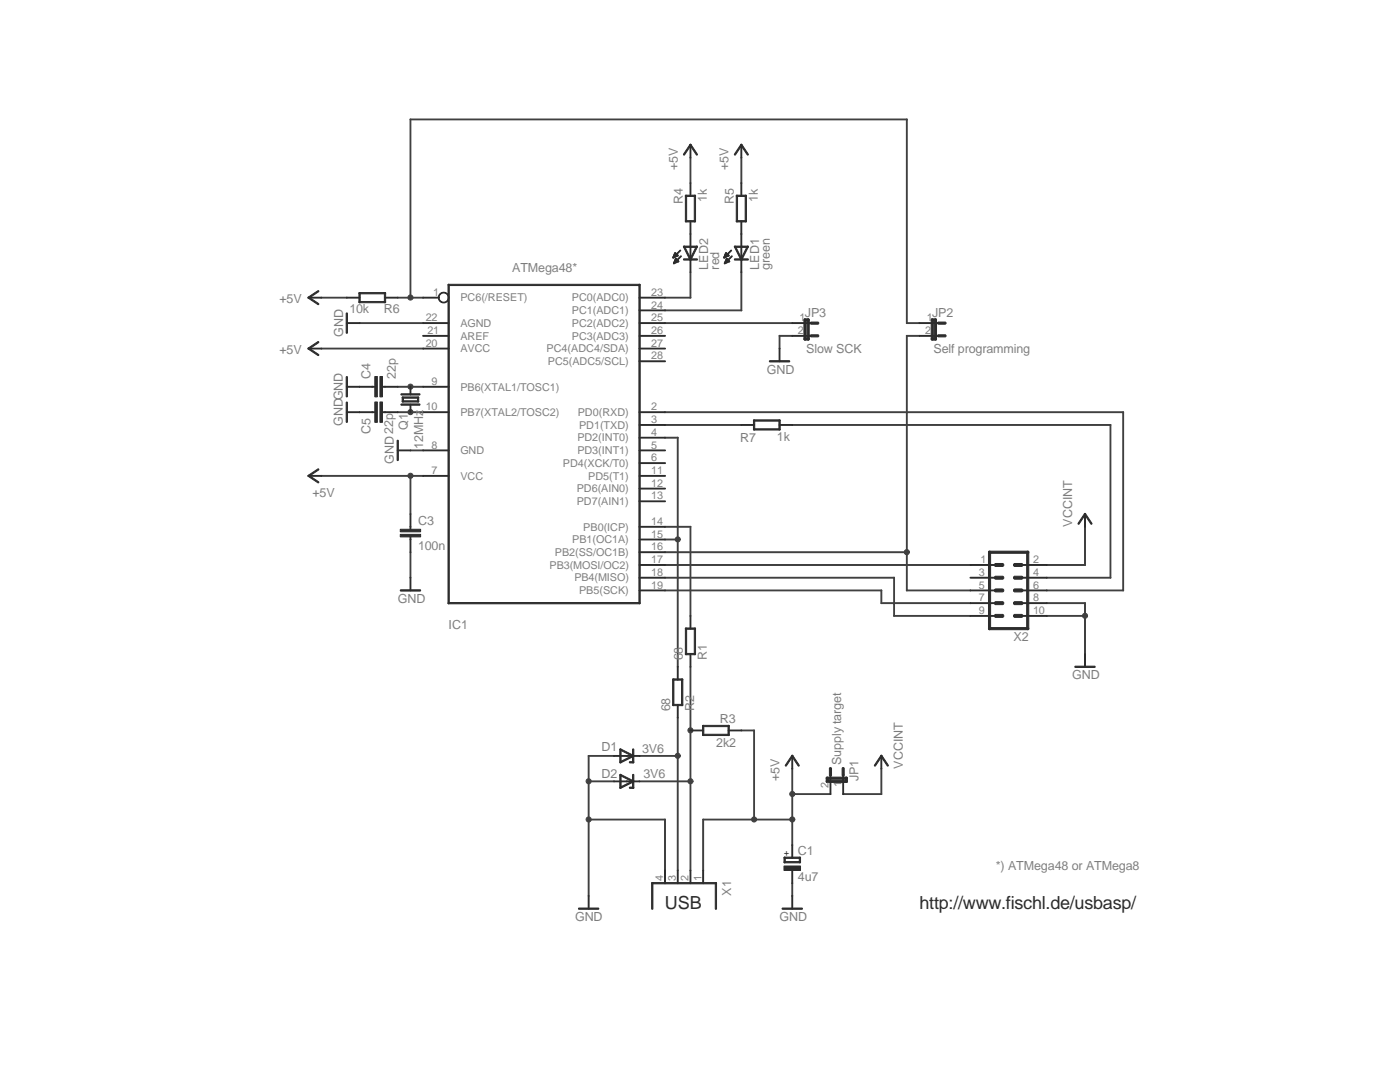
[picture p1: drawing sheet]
<svg xmlns="http://www.w3.org/2000/svg" width="279mm" height="216mm" viewBox="0 0 279 216" stroke-linecap="round" stroke-linejoin="round" font-family="sans-serif">
<g fill="#404040" stroke="#404040" stroke-width=".2">
<path d="M158 176.2h.2l-.1 2.7-.1-.1z" fill-rule="evenodd"/>
<path d="M71.7 64.4h12.8v.1l-12.8 .1z" fill-rule="evenodd"/>
<path d="M81.8 89.8h2.7v.1l-2.6 .1z" fill-rule="evenodd"/>
<path d="M155.5 67h.2l-.1 2.6h-.1z" fill-rule="evenodd"/>
<path d="M155.5 67l2.6-.1 .1 .1-2.7 .1z" fill-rule="evenodd"/>
<path d="M117.4 150.8l5.2-.1v.2h-5.2z" fill-rule="evenodd"/>
<path d="M132.6 163.5h.2l-.1 10.3-.1-.1z" fill-rule="evenodd"/>
<path d="M117.4 163.5l15.3-.1 .1 .2h-15.4z" fill-rule="evenodd"/>
<path d="M117.4 163.5h.2l-.1 15.4-.1-.1z" fill-rule="evenodd"/>
<path d="M117.4 150.8h.2l-.1 5.2-.1-.1z" fill-rule="evenodd"/>
<path d="M117.4 155.9h.2l-.1 7.7h-.1z" fill-rule="evenodd"/>
<path d="M117.4 155.9l5.2-.1v.1l-5.2 .1z" fill-rule="evenodd"/>
<path d="M81.9 110.1l.1 .1-.1 5.2-.1-.1z" fill-rule="evenodd"/>
<path d="M208.9 120.3h7.7v.1h-7.7z" fill-rule="evenodd"/>
<path d="M216.5 120.3h.1v2.7l-.2-.1z" fill-rule="evenodd"/>
<path d="M216.5 122.8l.1 .1v7.7l-.2-.1z" fill-rule="evenodd"/>
<path d="M208.9 122.8h7.7v.1l-7.7 .1z" fill-rule="evenodd"/>
<path d="M137.7 155.9h.2l-.1 17.9-.1-.1z" fill-rule="evenodd"/>
<path d="M137.7 145.7h.2l-.1 10.3-.1-.1z" fill-rule="evenodd"/>
<path d="M137.7 133h.2l-.1 12.8h-.1z" fill-rule="evenodd"/>
<path d="M127.6 155.9l10.2-.1 .1 .1-10.3 .1z" fill-rule="evenodd"/>
<path d="M135.2 150.8h.1v23l-.1-.1z" fill-rule="evenodd"/>
<path d="M135.2 143.2h.1v7.7h-.1z" fill-rule="evenodd"/>
<path d="M127.6 150.8l7.7-.1v.2h-7.7z" fill-rule="evenodd"/>
<path d="M81.9 77.1h2.6v.1l-2.6 .1z" fill-rule="evenodd"/>
<path d="M79.3 77.1h2.6l.1 .1-2.7 .1z" fill-rule="evenodd"/>
<path d="M81.8 82.2h2.7v.1h-2.6z" fill-rule="evenodd"/>
<path d="M79.3 82.2h2.6l.1 .1h-2.7z" fill-rule="evenodd"/>
<path d="M140.3 163.5h.1v10.3l-.1-.1z" fill-rule="evenodd"/>
<path d="M140.3 163.5l10.2-.1 .1 .2h-10.3z" fill-rule="evenodd"/>
<path d="M150.4 163.5l7.7-.1 .1 .2h-7.7z" fill-rule="evenodd"/>
<path d="M158 163.5h.2l-.1 5.2-.1-.1z" fill-rule="evenodd"/>
<path d="M158 153.3h.2l-.1 5.2h-.1z" fill-rule="evenodd"/>
<path d="M158 158.4h.2l-.1 5.2h-.1z" fill-rule="evenodd"/>
<path d="M147.9 145.7h2.6l.1 .1h-2.7z" fill-rule="evenodd"/>
<path d="M150.4 145.7h.2l-.1 17.9h-.1z" fill-rule="evenodd"/>
<path d="M158 158.4h7.8v.1h-7.7z" fill-rule="evenodd"/>
<path d="M64.1 94.9h17.8l.1 .1h-17.9z" fill-rule="evenodd"/>
<path d="M81.8 94.9h2.7v.1h-2.6z" fill-rule="evenodd"/>
<path d="M81.8 94.9h.2l-.1 7.8-.1-.1z" fill-rule="evenodd"/>
<path d="M64.1 69.5h20.4v.1h-20.4z" fill-rule="evenodd"/>
<path d="M64.1 59.4l5.1-.1 .1 .1-5.2 .1z" fill-rule="evenodd"/>
<path d="M137.8 31.4h.1l-.1 5.2h-.1z" fill-rule="evenodd"/>
<path d="M147.9 31.4h.1v5.2h-.1z" fill-rule="evenodd"/>
<path d="M216.4 105.1h.2v7.7h-.2z" fill-rule="evenodd"/>
<path d="M208.9 112.6h7.7v.2h-7.7z" fill-rule="evenodd"/>
<path d="M175.9 153.3h.1l-.1 5.2h-.1z" fill-rule="evenodd"/>
<path d="M168.2 158.4h7.7l.1 .1h-7.8z" fill-rule="evenodd"/>
<path d="M135.2 107.6h.1v25.5h-.1z" fill-rule="evenodd"/>
<path d="M135.2 87.2l.1 .1v20.4h-.1z" fill-rule="evenodd"/>
<path d="M132.7 87.2h2.6v.2h-2.6z" fill-rule="evenodd"/>
<path d="M132.6 107.6h2.7v.1h-2.6z" fill-rule="evenodd"/>
<path d="M81.8 59.4l2.7-.1v.1l-2.6 .1z" fill-rule="evenodd"/>
<path d="M79.3 59.4l2.6-.1 .1 .1-2.7 .1z" fill-rule="evenodd"/>
<path d="M81.9 23.7l.1 .1-.1 35.7-.1-.1z" fill-rule="evenodd"/>
<path d="M81.9 23.7h99.1l.1 .2h-99.2z" fill-rule="evenodd"/>
<path d="M180.9 23.8h.2l-.1 40.8-.1-.1z" fill-rule="evenodd"/>
<path d="M180.9 64.4h2.7v.1l-2.7 .1z" fill-rule="evenodd"/>
<path d="M180.9 67l2.7-.1v.1l-2.7 .1z" fill-rule="evenodd"/>
<path d="M180.9 67h.2l-.1 43.3-.1-.1z" fill-rule="evenodd"/>
<path d="M180.9 110.1l.2 .1-.1 7.7-.1-.1z" fill-rule="evenodd"/>
<path d="M180.9 117.8l12.8-.1 .1 .1-12.9 .1z" fill-rule="evenodd"/>
<path d="M132.7 110.1h48.3l.1 .1-48.4 .1z" fill-rule="evenodd"/>
<path d="M132.7 112.6h61l.1 .2h-61.1z" fill-rule="evenodd"/>
<path d="M175.9 120.3h17.8l.1 .1h-17.9z" fill-rule="evenodd"/>
<path d="M175.9 117.7l.1 .1-.1 2.6h-.1z" fill-rule="evenodd"/>
<path d="M132.6 117.8l43.3-.1 .1 .1-43.3 .1z" fill-rule="evenodd"/>
<path d="M178.4 122.9l15.3-.1 .1 .1-15.4 .1z" fill-rule="evenodd"/>
<path d="M178.4 115.2h.1v7.8l-.1-.1z" fill-rule="evenodd"/>
<path d="M132.6 115.2h45.9v.1l-45.8 .1z" fill-rule="evenodd"/>
<path d="M132.7 84.7h15.3v.1l-15.3 .1z" fill-rule="evenodd"/>
<path d="M158.1 84.7h63.5l.1 .1-63.6 .1z" fill-rule="evenodd"/>
<path d="M221.6 84.7l.1 .1-.1 30.6-.1-.1z" fill-rule="evenodd"/>
<path d="M208.8 115.2h12.8l.1 .1-12.8 .1z" fill-rule="evenodd"/>
<path d="M208.8 117.8l15.4-.1v.1l-15.3 .1z" fill-rule="evenodd"/>
<path d="M224.1 82.2h.1v35.7l-.1-.1z" fill-rule="evenodd"/>
<path d="M132.6 82.2h91.6v.1h-91.5z" fill-rule="evenodd"/>
<path d="M132.7 64.4h25.4l.1 .1-25.5 .1z" fill-rule="evenodd"/>
<path d="M132.6 59.4l5.2-.1 .1 .1-5.2 .1z" fill-rule="evenodd"/>
<path d="M137.8 54.2l.1 .1-.1 5.2-.1-.1z" fill-rule="evenodd"/>
<path d="M132.7 61.8h15.3v.2h-15.3z" fill-rule="evenodd"/>
<path d="M147.9 54.2l.1 .1v7.7h-.1z" fill-rule="evenodd"/>
<path d="M137.7 105.1h.2l-.1 17.9-.1-.1z" fill-rule="evenodd"/>
<path d="M132.6 105.1l5.2-.1 .1 .1-5.2 .1z" fill-rule="evenodd"/>
<circle cx="117.5" cy="155.9" r=".51"/>
<circle cx="117.5" cy="163.5" r=".51"/>
<circle cx="216.5" cy="122.9" r=".51"/>
<circle cx="137.8" cy="145.7" r=".51"/>
<circle cx="137.8" cy="155.9" r=".51"/>
<circle cx="135.3" cy="150.8" r=".51"/>
<circle cx="81.9" cy="77.2" r=".51"/>
<circle cx="81.9" cy="82.2" r=".51"/>
<circle cx="158.1" cy="163.5" r=".51"/>
<circle cx="150.5" cy="163.5" r=".51"/>
<circle cx="158.1" cy="158.4" r=".51"/>
<circle cx="81.9" cy="94.9" r=".51"/>
<circle cx="135.3" cy="107.6" r=".51"/>
<circle cx="81.9" cy="59.4" r=".51"/>
<circle cx="181" cy="110.2" r=".51"/>
</g>
<g fill="#2c2c2c" stroke="#2c2c2c" stroke-width=".2">
<path d="M140.3 173.7h.1v2.6h-.1z" fill-rule="evenodd"/>
<path d="M137.7 173.7h.2l-.1 2.6h-.1z" fill-rule="evenodd"/>
<path d="M135.2 173.7h.1v2.6h-.1z" fill-rule="evenodd"/>
<path d="M132.6 173.7h.2l-.1 2.6h-.1z" fill-rule="evenodd"/>
<path d="M130 176.2l12.9-.1 .1 .2-12.9 .1z" fill-rule="evenodd"/>
<path d="M130 176.2h.3l-.1 5.2h-.2z" fill-rule="evenodd"/>
<path d="M142.7 176.2h.3l-.1 5.2h-.2z" fill-rule="evenodd"/>
<path d="M89.4 56.8l38.3-.1 .1 .2-38.3 .1z" fill-rule="evenodd"/>
<path d="M127.5 56.8h.3l-.1 63.7-.2-.1z" fill-rule="evenodd"/>
<path d="M89.4 120.3l38.3-.1 .1 .2-38.3 .1z" fill-rule="evenodd"/>
<path d="M89.4 56.8h.3l-.1 63.7-.2-.1z" fill-rule="evenodd"/>
<path d="M127.6 117.8l5.1-.1 .1 .1-5.2 .1z" fill-rule="evenodd"/>
<path d="M84.4 82.2h5.2v.1h-5.2z" fill-rule="evenodd"/>
<path d="M84.4 77.1h5.2v.1l-5.2 .1z" fill-rule="evenodd"/>
<path d="M84.4 89.8h5.2v.1l-5.2 .1z" fill-rule="evenodd"/>
<path d="M84.4 94.9h5.2v.1h-5.2z" fill-rule="evenodd"/>
<path d="M84.4 64.4h5.2v.1l-5.2 .1z" fill-rule="evenodd"/>
<path d="M84.4 67l5.2-.1v.1l-5.2 .1z" fill-rule="evenodd"/>
<path d="M84.4 69.5h5.2v.1h-5.2z" fill-rule="evenodd"/>
<path d="M127.6 115.2h5.1l.1 .1-5.2 .1z" fill-rule="evenodd"/>
<path d="M127.6 112.6h5.1l.1 .2h-5.2z" fill-rule="evenodd"/>
<path d="M127.6 110.1h5.1l.1 .1-5.2 .1z" fill-rule="evenodd"/>
<path d="M127.6 107.6h5.1l.1 .1h-5.2z" fill-rule="evenodd"/>
<path d="M127.6 105.1l5.1-.1 .1 .1-5.2 .1z" fill-rule="evenodd"/>
<path d="M127.6 100l5.1-.1 .1 .2h-5.2z" fill-rule="evenodd"/>
<path d="M127.6 97.4h5.1l.1 .1-5.2 .1z" fill-rule="evenodd"/>
<path d="M127.6 94.9h5.1l.1 .1h-5.2z" fill-rule="evenodd"/>
<path d="M127.6 92.4l5.1-.1 .1 .1-5.2 .1z" fill-rule="evenodd"/>
<path d="M127.6 89.8h5.1l.1 .1-5.2 .1z" fill-rule="evenodd"/>
<path d="M127.6 87.2h5.1l.1 .2h-5.2z" fill-rule="evenodd"/>
<path d="M127.6 84.7h5.1l.1 .1-5.2 .1z" fill-rule="evenodd"/>
<path d="M127.6 82.2h5.1l.1 .1h-5.2z" fill-rule="evenodd"/>
<path d="M127.6 72.1l5.1-.1 .1 .1-5.2 .1z" fill-rule="evenodd"/>
<path d="M127.6 69.5h5.1l.1 .1h-5.2z" fill-rule="evenodd"/>
<path d="M127.6 67l5.1-.1 .1 .1-5.2 .1z" fill-rule="evenodd"/>
<path d="M127.6 64.4h5.1l.1 .1-5.2 .1z" fill-rule="evenodd"/>
<path d="M127.6 61.8h5.1l.1 .2h-5.2z" fill-rule="evenodd"/>
<path d="M127.6 59.4l5.1-.1 .1 .1-5.2 .1z" fill-rule="evenodd"/>
<path d="M87.8 58.6a1.07 1.07 0 0 1 1.7 .3 1.07 1.07 0 0 1-.7 1.5 1.07 1.07 0 0 1-1.3-1h.1a.91 .91 0 0 1 1.4-.8 .91 .91 0 0 1 0 1.5 .91 .91 0 0 1-1.4-.6l-.1-.1v-.2z" fill-rule="evenodd"/>
<path d="M84.4 59.4l3.2-.1v.1l-3.2 .1z" fill-rule="evenodd"/>
<path d="M79.3 89.8h2.6l.1 .1-2.7 .1z" fill-rule="evenodd"/>
<path d="M79.2 87.9h.3l-.1 4-.2-.1z" fill-rule="evenodd"/>
<path d="M69.2 64.4h2.6v.1l-2.6 .1z" fill-rule="evenodd"/>
<path d="M69.2 62.4l.1 .1v4l-.2-.1z" fill-rule="evenodd"/>
<path d="M158 178.7h.2l-.1 2.7-.1-.1z" fill-rule="evenodd"/>
<path d="M156.1 181.3l4-.1v.2h-3.9z" fill-rule="evenodd"/>
<path d="M117.4 178.7h.2l-.1 2.7-.1-.1z" fill-rule="evenodd"/>
<path d="M115.4 181.3l4-.1 .1 .2h-4z" fill-rule="evenodd"/>
<path d="M136.9 125.3l.1 .1v5.2h-.2z" fill-rule="evenodd"/>
<path d="M138.6 125.3l.2 .1-.1 5.2h-.1z" fill-rule="evenodd"/>
<path d="M137.8 122.8l.1 .1-.1 2.6h-.1z" fill-rule="evenodd"/>
<path d="M136.9 125.3h1.8l.1 .2-1.9 .1z" fill-rule="evenodd"/>
<path d="M136.8 130.5l1.9-.1 .1 .2h-1.9z" fill-rule="evenodd"/>
<path d="M137.7 130.5h.2l-.1 2.6h-.1z" fill-rule="evenodd"/>
<path d="M134.2 135.5h.3l-.1 5.3-.2-.1z" fill-rule="evenodd"/>
<path d="M136 135.5h.3l-.1 5.3-.2-.1z" fill-rule="evenodd"/>
<path d="M135.2 133h.1v2.7l-.1-.1z" fill-rule="evenodd"/>
<path d="M134.2 135.5h2l.1 .1-2 .1z" fill-rule="evenodd"/>
<path d="M134.2 140.6l2-.1 .1 .2-2 .1z" fill-rule="evenodd"/>
<path d="M135.2 140.6h.1v2.7l-.1-.1z" fill-rule="evenodd"/>
<path d="M216.4 130.5h.2v2.6h-.2z" fill-rule="evenodd"/>
<path d="M214.6 132.9h3.9l.1 .2-4 .1z" fill-rule="evenodd"/>
<path d="M71.7 77.1h2.6l.1 .1-2.7 .1z" fill-rule="evenodd"/>
<path d="M76.8 77.1h2.6l.1 .1-2.7 .1z" fill-rule="evenodd"/>
<path d="M75.8 75.1h.5v4.1h-.5z" fill-rule="evenodd"/>
<path d="M74.8 75.1h.5v4.1h-.5z" fill-rule="evenodd"/>
<path d="M74.3 77.1h.5l.1 .1-.6 .1z" fill-rule="evenodd"/>
<path d="M76.3 77.1h.6v.1l-.6 .1z" fill-rule="evenodd"/>
<path d="M71.7 82.2h2.6l.1 .1h-2.7z" fill-rule="evenodd"/>
<path d="M76.8 82.2h2.6l.1 .1h-2.7z" fill-rule="evenodd"/>
<path d="M75.8 80.2h.5v4.1h-.5z" fill-rule="evenodd"/>
<path d="M74.8 80.2h.5v4.1h-.5z" fill-rule="evenodd"/>
<path d="M74.2 82.2h.6l.1 .1h-.6z" fill-rule="evenodd"/>
<path d="M76.2 82.2h.7v.1h-.6z" fill-rule="evenodd"/>
<path d="M69.1 82.2h2.7v.1h-2.6z" fill-rule="evenodd"/>
<path d="M69.1 80.3h.2v4l-.2-.1z" fill-rule="evenodd"/>
<path d="M81.9 77.1h.1l-.1 1.7-.1-.1z" fill-rule="evenodd"/>
<path d="M81.8 80.7h.2l-.1 1.6h-.1z" fill-rule="evenodd"/>
<path d="M80.3 80h3.2l.1 .1-3.3 .1z" fill-rule="evenodd"/>
<path d="M83.3 79.3h.3l-.1 .9-.2-.1z" fill-rule="evenodd"/>
<path d="M80.3 79.3l3.2-.1 .1 .2-3.3 .1z" fill-rule="evenodd"/>
<path d="M80.3 79.3h.2l-.1 .9-.1-.1z" fill-rule="evenodd"/>
<path d="M80 78.6h3.7l.1 .1-3.7 .1z" fill-rule="evenodd"/>
<path d="M80.1 80.6h3.6l.1 .2-3.7 .1z" fill-rule="evenodd"/>
<path d="M69.2 77.1h2.6v.1l-2.6 .1z" fill-rule="evenodd"/>
<path d="M69.1 75.2h.2v4l-.2-.1z" fill-rule="evenodd"/>
<path d="M149.1 49.2l.2-.1 .1 .2-1.3 2.5-.2 .1-.1-.2z" fill-rule="evenodd"/>
<path d="M146.6 49.1l.2 .1 1.3 2.5-.1 .2-.1-.1-1.3-2.5z" fill-rule="evenodd"/>
<path d="M147.9 51.6h1.4l.1 .2-1.5 .1z" fill-rule="evenodd"/>
<path d="M146.6 51.6h1.4l.1 .2-1.5 .1z" fill-rule="evenodd"/>
<path d="M147.9 51.7h.1v2.7l-.1-.1z" fill-rule="evenodd"/>
<path d="M147.9 46.6l.1 .1v2.6h-.1z" fill-rule="evenodd"/>
<path d="M147.9 49.1h1.4l.1 .2-1.5 .1z" fill-rule="evenodd"/>
<path d="M146.6 49.1h1.4l.1 .2-1.5 .1z" fill-rule="evenodd"/>
<path d="M147.9 49.2h.1v2.7l-.1-.1z" fill-rule="evenodd"/>
<path d="M144.5 51.3l1.4-1.4 .1 .1-1.4 1.5z" fill-rule="evenodd"/>
<path d="M144.6 52.5l1.4-1.4h.1l-1.4 1.5z" fill-rule="evenodd"/>
<path d="M144.8 50.5h.2l-.5 1z" fill-rule="evenodd"/>
<path d="M144.8 50.5l.1-.1 .6 .6-.1 .1z" fill-rule="evenodd"/>
<path d="M144.4 51.4l1.1-.4-1 .5z" fill-rule="evenodd"/>
<path d="M144.5 51.2h.4v.1l-.4 .1z" fill-rule="evenodd"/>
<path d="M144.6 51h.6v.1l-.6 .1z" fill-rule="evenodd"/>
<path d="M144.6 50.9l.8-.1 .1 .2h-.8z" fill-rule="evenodd"/>
<path d="M144.7 50.7h.5l.1 .1-.6 .1z" fill-rule="evenodd"/>
<path d="M144.7 50.6l.4-.1 .1 .2h-.4z" fill-rule="evenodd"/>
<path d="M145 51.6l.1 .1-.5 .9z" fill-rule="evenodd"/>
<path d="M145 51.6l.6 .5v.1l-.7-.5z" fill-rule="evenodd"/>
<path d="M144.6 52.5l1-.4-.9 .5z" fill-rule="evenodd"/>
<path d="M144.6 52.4h.2l.1 .1h-.3z" fill-rule="evenodd"/>
<path d="M144.7 52.3l.5-.1v.2h-.5z" fill-rule="evenodd"/>
<path d="M144.8 52.1h.7l.1 .1h-.8z" fill-rule="evenodd"/>
<path d="M144.8 51.9h.6l.1 .2h-.7z" fill-rule="evenodd"/>
<path d="M144.9 51.8h.4v.1h-.4z" fill-rule="evenodd"/>
<path d="M144.9 51.7l.3-.1v.1l-.2 .1z" fill-rule="evenodd"/>
<path d="M148.8 38.9l.2 .1-.1 5.3-.2-.1z" fill-rule="evenodd"/>
<path d="M147 38.9l.2 .1-.1 5.3-.2-.1z" fill-rule="evenodd"/>
<path d="M147.9 44.1h.1v2.7l-.1-.1z" fill-rule="evenodd"/>
<path d="M146.9 44.1l2-.1 .1 .2-2 .1z" fill-rule="evenodd"/>
<path d="M147 38.9h1.9l.1 .2-2 .1z" fill-rule="evenodd"/>
<path d="M147.9 36.5h.1v2.7l-.1-.1z" fill-rule="evenodd"/>
<path d="M158.1 64.4h2.6v.1l-2.6 .1z" fill-rule="evenodd"/>
<path d="M160.6 64.4h1.4v.1l-1.4 .1z" fill-rule="evenodd"/>
<path d="M161.7 64.4l.1-.1h1.5l.1 .3-.1 .1h-1.5z" fill-rule="evenodd"/>
<path d="M158 67l2.7-.1v.1l-2.6 .1z" fill-rule="evenodd"/>
<path d="M160.6 67l1.4-.1v.1l-1.4 .1z" fill-rule="evenodd"/>
<path d="M161.7 66.9l.1-.1h1.5l.1 .3-.1 .1h-1.5z" fill-rule="evenodd"/>
<path d="M160.6 63.6l.3 .2v3.9l-.2 .2-.3-.2v-3.9z" fill-rule="evenodd"/>
<path d="M160.4 67.6l.2-.2h.8l.1 .3-.1 .2h-.8z" fill-rule="evenodd"/>
<path d="M161.2 63.6l.3 .2v3.9l-.1 .2-.3-.2v-3.9z" fill-rule="evenodd"/>
<path d="M160.6 63.6h.8l.1 .3-.1 .2h-.8l-.2-.2z" fill-rule="evenodd"/>
<path d="M140.2 146.6l5.3-.1v.2l-5.2 .1z" fill-rule="evenodd"/>
<path d="M140.2 144.8l5.3-.1v.2l-5.2 .1z" fill-rule="evenodd"/>
<path d="M137.7 145.7h2.7v.1h-2.6z" fill-rule="evenodd"/>
<path d="M140.2 144.8h.3l-.1 2-.2-.1z" fill-rule="evenodd"/>
<path d="M145.4 144.7l.1 .1v2l-.2-.1z" fill-rule="evenodd"/>
<path d="M145.3 145.7h2.7v.1h-2.6z" fill-rule="evenodd"/>
<path d="M158 150.8h.2l-.1 2.7-.1-.1z" fill-rule="evenodd"/>
<path d="M158 150.8h.2l1.3 1.9-.1 .2z" fill-rule="evenodd"/>
<path d="M158 150.8l.2-.1v.2l-1.4 2-.1-.2z" fill-rule="evenodd"/>
<path d="M193.6 112.7l5.2-.1v.2h-5.2z" fill-rule="evenodd"/>
<path d="M203.8 112.6h5.2v.2h-5.2z" fill-rule="evenodd"/>
<path d="M193.6 115.2h5.2v.1l-5.2 .1z" fill-rule="evenodd"/>
<path d="M203.8 115.2h5.2v.1l-5.2 .1z" fill-rule="evenodd"/>
<path d="M193.6 117.8l5.2-.1v.1l-5.2 .1z" fill-rule="evenodd"/>
<path d="M197.4 110h7.8l.1 .3-.1 .1h-7.8l-.1-.1z" fill-rule="evenodd"/>
<path d="M205 110l.3 .1v15.4l-.1 .1-.3-.1v-15.4z" fill-rule="evenodd"/>
<path d="M197.4 110l.3 .1v15.4l-.1 .1-.3-.1v-15.4z" fill-rule="evenodd"/>
<path d="M197.4 125.2h7.8l.1 .3-.1 .1h-7.8l-.1-.1z" fill-rule="evenodd"/>
<path d="M198.5 122.8l.1-.2h1.5l.2 .4-.2 .2h-1.5z" fill-rule="evenodd"/>
<path d="M198.5 120.2l.1-.1h1.5l.2 .4-.2 .1h-1.5z" fill-rule="evenodd"/>
<path d="M198.5 117.7l.1-.2h1.5l.2 .4-.2 .2h-1.5z" fill-rule="evenodd"/>
<path d="M198.5 115.2l.1-.2h1.5l.2 .4-.2 .2h-1.5z" fill-rule="evenodd"/>
<path d="M198.6 112.4h1.5l.2 .5-.2 .1h-1.5l-.1-.1z" fill-rule="evenodd"/>
<path d="M203.8 117.8l5.2-.1v.1l-5.2 .1z" fill-rule="evenodd"/>
<path d="M193.6 120.3h5.2v.1h-5.2z" fill-rule="evenodd"/>
<path d="M203.8 120.3h5.2v.1h-5.2z" fill-rule="evenodd"/>
<path d="M193.6 122.9l5.2-.1v.1l-5.2 .1z" fill-rule="evenodd"/>
<path d="M203.8 122.8h5.2v.1l-5.2 .1z" fill-rule="evenodd"/>
<path d="M202.3 122.8l.1-.2h1.6l.1 .4-.1 .2h-1.6z" fill-rule="evenodd"/>
<path d="M202.3 120.2l.1-.1h1.6l.1 .4-.1 .1h-1.6z" fill-rule="evenodd"/>
<path d="M202.3 117.7l.1-.2h1.6l.1 .4-.1 .2h-1.6z" fill-rule="evenodd"/>
<path d="M202.3 115.2l.1-.2h1.6l.1 .4-.1 .2h-1.6z" fill-rule="evenodd"/>
<path d="M202.3 112.6l.1-.2h1.6l.1 .5-.1 .1h-1.6z" fill-rule="evenodd"/>
<path d="M216.4 102.5h.2v2.7l-.2-.1z" fill-rule="evenodd"/>
<path d="M216.5 102.4l1.4 2v.2l-1.5-2z" fill-rule="evenodd"/>
<path d="M216.5 102.4l.2 .2-1.5 2-.1-.2z" fill-rule="evenodd"/>
<path d="M175.9 150.7l.1 .1-.1 2.7-.1-.1z" fill-rule="evenodd"/>
<path d="M175.8 150.8l.1-.1 .1 .2-1.4 2-.1-.2z" fill-rule="evenodd"/>
<path d="M175.8 150.8h.2l1.3 1.9-.1 .2z" fill-rule="evenodd"/>
<path d="M61.5 94.9h2.7v.1h-2.6z" fill-rule="evenodd"/>
<path d="M61.5 94.9l2-1.3h.1l-2 1.5-.1-.1z" fill-rule="evenodd"/>
<path d="M61.5 94.8l2.1 1.5-.1 .1-2-1.3z" fill-rule="evenodd"/>
<path d="M168.2 155.8l.2 .1-.1 2.6h-.1z" fill-rule="evenodd"/>
<path d="M168.2 154.6h.2l-.1 1.4-.1-.1z" fill-rule="evenodd"/>
<path d="M168.1 153.3l.1-.1 .3 .1v1.4l-.1 .2-.3-.2z" fill-rule="evenodd"/>
<path d="M165.6 155.9h.2v2.6h-.2z" fill-rule="evenodd"/>
<path d="M165.6 154.6h.2v1.4l-.2-.1z" fill-rule="evenodd"/>
<path d="M165.5 153.3l.1-.1 .3 .1v1.4l-.1 .2-.3-.2z" fill-rule="evenodd"/>
<path d="M165 155.7h4l.1 .3-.1 .1h-4l-.1-.1z" fill-rule="evenodd"/>
<path d="M164.9 155.2l.1-.1 .3 .1v.8l-.1 .1-.3-.1z" fill-rule="evenodd"/>
<path d="M164.9 155.2l.1-.1h4l.1 .3-.1 .1h-4z" fill-rule="evenodd"/>
<path d="M168.7 155.2l.1-.1 .3 .1v.8l-.1 .1-.3-.1z" fill-rule="evenodd"/>
<path d="M155.5 69.5h.2l-.1 2.7-.1-.1z" fill-rule="evenodd"/>
<path d="M153.6 72h3.9l.1 .1-4 .1z" fill-rule="evenodd"/>
<path d="M150.4 85.6h5.2l.1 .1-5.3 .1z" fill-rule="evenodd"/>
<path d="M150.4 83.8h5.2l.1 .2h-5.3z" fill-rule="evenodd"/>
<path d="M147.9 84.7h2.6l.1 .1-2.7 .1z" fill-rule="evenodd"/>
<path d="M150.4 83.8l.2 .1-.1 1.9-.1-.1z" fill-rule="evenodd"/>
<path d="M155.5 83.8l.2 .1-.1 1.9-.2-.1z" fill-rule="evenodd"/>
<path d="M155.5 84.7h2.6l.1 .1-2.7 .1z" fill-rule="evenodd"/>
<path d="M61.6 69.5h2.6v.1h-2.6z" fill-rule="evenodd"/>
<path d="M61.5 69.5l2-1.3h.1l-2 1.5-.1-.1z" fill-rule="evenodd"/>
<path d="M61.5 69.5l.1-.1 2 1.5-.1 .1z" fill-rule="evenodd"/>
<path d="M122.5 150.8l2.6-.1 .1 .2h-2.7z" fill-rule="evenodd"/>
<path d="M125 150.8l2.7-.1v.2h-2.6z" fill-rule="evenodd"/>
<path d="M123.7 152.1l2.6-1.4 .2 .1-.1 .1-2.5 1.3z" fill-rule="evenodd"/>
<path d="M123.7 149.5l.2-.1 2.5 1.3 .1 .2-.2 .1-2.6-1.3z" fill-rule="evenodd"/>
<path d="M126.2 149.5h.3l-.1 1.5-.2-.1z" fill-rule="evenodd"/>
<path d="M123.7 149.5h.3l-.1 2.7h-.2z" fill-rule="evenodd"/>
<path d="M126.2 150.8h.3l-.1 1.4h-.2z" fill-rule="evenodd"/>
<path d="M125.6 152.1l.8-.1 .1 .2h-.8z" fill-rule="evenodd"/>
<path d="M122.5 155.9l2.6-.1 .1 .1-2.7 .1z" fill-rule="evenodd"/>
<path d="M125 155.9l2.7-.1v.1l-2.6 .1z" fill-rule="evenodd"/>
<path d="M123.7 157.1l2.6-1.3 .2 .1-.1 .1-2.5 1.3-.2-.1z" fill-rule="evenodd"/>
<path d="M123.7 154.6l.2-.1 2.5 1.3 .1 .2h-.2l-2.6-1.3z" fill-rule="evenodd"/>
<path d="M126.2 154.6h.3l-.1 1.4h-.2z" fill-rule="evenodd"/>
<path d="M123.7 154.6h.3l-.1 2.7-.2-.1z" fill-rule="evenodd"/>
<path d="M126.2 155.9h.3l-.1 1.4-.2-.1z" fill-rule="evenodd"/>
<path d="M125.6 157.1h.8l.1 .1-.8 .1z" fill-rule="evenodd"/>
<path d="M81.8 102.5h.2l-.1 2.7-.1-.1z" fill-rule="evenodd"/>
<path d="M81.9 107.6h.1l-.1 2.7-.1-.1z" fill-rule="evenodd"/>
<path d="M79.9 106.6h4v.5h-4z" fill-rule="evenodd"/>
<path d="M79.9 105.6h4v.5h-4z" fill-rule="evenodd"/>
<path d="M81.8 105.1h.2l-.1 .6h-.1z" fill-rule="evenodd"/>
<path d="M81.8 107.1h.2l-.1 .6h-.1z" fill-rule="evenodd"/>
<path d="M81.8 115.2h.2l-.1 2.7-.1-.1z" fill-rule="evenodd"/>
<path d="M80 117.7h3.9v.2h-3.9z" fill-rule="evenodd"/>
<path d="M158 173.7h.2l-.1 2.6h-.1z" fill-rule="evenodd"/>
<path d="M158 168.6h.2l-.1 2.6h-.1z" fill-rule="evenodd"/>
<path d="M156.5 172l3.2-.1 .1 .2-3.3 .1z" fill-rule="evenodd"/>
<path d="M159.5 171.1h.3l-.1 1.1-.2-.1z" fill-rule="evenodd"/>
<path d="M156.5 171.1h.2l-.1 1.1-.1-.1z" fill-rule="evenodd"/>
<path d="M156.5 171.1l3.2-.1 .1 .2-3.3 .1z" fill-rule="evenodd"/>
<path d="M156.5 172.8h3.3v.9h-3.3z" fill-rule="evenodd"/>
<path d="M71.6 58.5l5.3-.1 .1 .2h-5.3z" fill-rule="evenodd"/>
<path d="M71.7 60.2h5.2l.1 .1-5.3 .1z" fill-rule="evenodd"/>
<path d="M76.8 59.4l2.6-.1 .1 .1-2.7 .1z" fill-rule="evenodd"/>
<path d="M76.7 58.5h.3l-.1 1.9-.2-.1z" fill-rule="evenodd"/>
<path d="M71.6 58.5h.3l-.1 1.9-.2-.1z" fill-rule="evenodd"/>
<path d="M69.1 59.4l2.7-.1v.1l-2.6 .1z" fill-rule="evenodd"/>
<path d="M61.5 59.4l2.7-.1v.1l-2.6 .1z" fill-rule="evenodd"/>
<path d="M61.5 59.3l2-1.3 .1 .1-2 1.4-.1-.1z" fill-rule="evenodd"/>
<path d="M61.5 59.3l2.1 1.4-.1 .1-2-1.3z" fill-rule="evenodd"/>
<path d="M139 49.2l.1-.1 .1 .2-1.3 2.5-.2 .1v-.2z" fill-rule="evenodd"/>
<path d="M136.5 49.1l.1 .1 1.3 2.5-.1 .2-.1-.1-1.3-2.5z" fill-rule="evenodd"/>
<path d="M137.7 51.6h1.4l.1 .2-1.5 .1z" fill-rule="evenodd"/>
<path d="M136.5 51.6h1.3l.1 .2-1.4 .1z" fill-rule="evenodd"/>
<path d="M137.7 51.7h.2l-.1 2.7-.1-.1z" fill-rule="evenodd"/>
<path d="M137.8 46.6l.1 .1-.1 2.6h-.1z" fill-rule="evenodd"/>
<path d="M137.7 49.1h1.4l.1 .2-1.5 .1z" fill-rule="evenodd"/>
<path d="M136.5 49.1h1.3l.1 .2-1.4 .1z" fill-rule="evenodd"/>
<path d="M137.7 49.2h.2l-.1 2.7-.1-.1z" fill-rule="evenodd"/>
<path d="M134.3 51.3l1.4-1.4 .1 .1-1.4 1.5z" fill-rule="evenodd"/>
<path d="M134.4 52.5l1.5-1.4h.1l-1.5 1.5z" fill-rule="evenodd"/>
<path d="M134.7 50.5h.1l-.5 1z" fill-rule="evenodd"/>
<path d="M134.7 50.5l.1-.1 .5 .6-.1 .1z" fill-rule="evenodd"/>
<path d="M134.3 51.4l1-.4-.9 .5z" fill-rule="evenodd"/>
<path d="M134.3 51.2h.4v.1l-.3 .1z" fill-rule="evenodd"/>
<path d="M134.5 51h.5l.1 .1-.6 .1z" fill-rule="evenodd"/>
<path d="M134.5 50.9l.7-.1 .1 .2h-.8z" fill-rule="evenodd"/>
<path d="M134.6 50.7h.5v.1l-.5 .1z" fill-rule="evenodd"/>
<path d="M134.6 50.6l.4-.1v.2h-.4z" fill-rule="evenodd"/>
<path d="M134.8 51.6l.2 .1-.5 .9z" fill-rule="evenodd"/>
<path d="M134.8 51.6l.7 .5-.1 .1-.6-.5z" fill-rule="evenodd"/>
<path d="M134.4 52.5l1.1-.4-1 .5z" fill-rule="evenodd"/>
<path d="M134.4 52.4h.3v.1h-.2z" fill-rule="evenodd"/>
<path d="M134.5 52.3l.5-.1v.2h-.5z" fill-rule="evenodd"/>
<path d="M134.6 52.1h.8v.1h-.8z" fill-rule="evenodd"/>
<path d="M134.7 51.9h.6v.2h-.6z" fill-rule="evenodd"/>
<path d="M134.8 51.8h.3l.1 .1h-.4z" fill-rule="evenodd"/>
<path d="M134.7 51.7l.3-.1v.1l-.2 .1z" fill-rule="evenodd"/>
<path d="M138.6 38.9l.2 .1-.1 5.3-.1-.1z" fill-rule="evenodd"/>
<path d="M136.9 38.9l.1 .1v5.3l-.2-.1z" fill-rule="evenodd"/>
<path d="M137.8 44.1h.1l-.1 2.7-.1-.1z" fill-rule="evenodd"/>
<path d="M136.8 44.1l1.9-.1 .1 .2-1.9 .1z" fill-rule="evenodd"/>
<path d="M136.9 38.9h1.8l.1 .2-1.9 .1z" fill-rule="evenodd"/>
<path d="M137.7 36.5h.2l-.1 2.7-.1-.1z" fill-rule="evenodd"/>
<path d="M137.7 28.9h.2l-.1 2.6h-.1z" fill-rule="evenodd"/>
<path d="M137.7 28.8l1.5 2-.1 .1-1.4-1.9z" fill-rule="evenodd"/>
<path d="M137.7 28.8l.2 .2-1.4 1.9-.1-.1z" fill-rule="evenodd"/>
<path d="M147.9 28.9h.1v2.6h-.1z" fill-rule="evenodd"/>
<path d="M147.9 28.8l1.5 2-.1 .1-1.5-1.9z" fill-rule="evenodd"/>
<path d="M147.9 28.8h.1l.1 .2-1.5 1.9v-.1z" fill-rule="evenodd"/>
<path d="M183.5 64.4h2.6v.1l-2.6 .1z" fill-rule="evenodd"/>
<path d="M186 64.4h1.4v.1l-1.4 .1z" fill-rule="evenodd"/>
<path d="M187.1 64.4l.1-.1h1.5l.1 .3-.1 .1h-1.5z" fill-rule="evenodd"/>
<path d="M183.4 67l2.7-.1v.1l-2.6 .1z" fill-rule="evenodd"/>
<path d="M186 67l1.4-.1v.1l-1.4 .1z" fill-rule="evenodd"/>
<path d="M187.2 66.8h1.5l.1 .3-.1 .1h-1.5l-.1-.1z" fill-rule="evenodd"/>
<path d="M185.8 63.8l.2-.2 .3 .2v3.9l-.2 .2-.3-.2z" fill-rule="evenodd"/>
<path d="M185.8 67.6l.2-.2h.8l.1 .3-.1 .2h-.8z" fill-rule="evenodd"/>
<path d="M186.5 63.8l.1-.2 .3 .2v3.9l-.1 .2-.3-.2z" fill-rule="evenodd"/>
<path d="M185.8 63.8l.2-.2h.8l.1 .3-.1 .2h-.8z" fill-rule="evenodd"/>
</g>
<g font-size="3.6" fill="#2c2c2c">
<text x="132.7" y="181.3">USB</text>
<text x="183.5" y="181.3">http://www.fischl.de/usbasp/</text>
</g>
<g font-size="2.5" fill="#808080">
<text x="135.3" y="34" transform="rotate(-90 135.3 34)">+5V</text>
<text x="145.4" y="34" transform="rotate(-90 145.4 34)">+5V</text>
<text x="136.3" y="40.8" transform="rotate(-90 136.3 40.8)">R4</text>
<text x="141.1" y="40.3" transform="rotate(-90 141.1 40.3)">1k</text>
<text x="146.5" y="40.8" transform="rotate(-90 146.5 40.8)">R5</text>
<text x="151.3" y="40.3" transform="rotate(-90 151.3 40.3)">1k</text>
<text x="141.3" y="53.8" transform="rotate(-90 141.3 53.8)">LED2</text>
<text x="143.5" y="53.8" transform="rotate(-90 143.5 53.8)">red</text>
<text x="151.5" y="53.8" transform="rotate(-90 151.5 53.8)">LED1</text>
<text x="153.7" y="53.8" transform="rotate(-90 153.7 53.8)">green</text>
<text x="102.2" y="54.3">ATMega48*</text>
<text x="55.8" y="60.4">+5V</text>
<text x="69.7" y="62.4">10k</text>
<text x="76.6" y="62.4">R6</text>
<text x="160.7" y="63.2">JP3</text>
<text x="186.1" y="63.2">JP2</text>
<text x="55.8" y="70.6">+5V</text>
<text x="68.5" y="67.2" transform="rotate(-90 68.5 67.2)">GND</text>
<text x="160.9" y="70.4">Slow SCK</text>
<text x="186.3" y="70.4">Self programming</text>
<text x="73.9" y="75.6" transform="rotate(-90 73.9 75.6)">C4</text>
<text x="79" y="75.6" transform="rotate(-90 79 75.6)">22p</text>
<text x="153" y="74.6">GND</text>
<text x="68.5" y="84.9" transform="rotate(-90 68.5 84.9)">GNDGND</text>
<text x="73.9" y="86.6" transform="rotate(-90 73.9 86.6)">C5</text>
<text x="81.4" y="85.8" transform="rotate(-90 81.4 85.8)">Q1</text>
<text x="84.5" y="89.6" transform="rotate(-90 84.5 89.6)">12MHz</text>
<text x="147.7" y="88.1">R7</text>
<text x="155.1" y="88.1">1k</text>
<text x="78.6" y="92.6" transform="rotate(-90 78.6 92.6)">GND 22p</text>
<text x="62.4" y="99.3">+5V</text>
<text x="83.4" y="104.7">C3</text>
<text x="214" y="105.1" transform="rotate(-90 214 105.1)">VCCINT</text>
<text x="83.4" y="109.8">100n</text>
<text x="79.4" y="120.3">GND</text>
<text x="89.5" y="125.4">IC1</text>
<text x="136.3" y="131.8" transform="rotate(-90 136.3 131.8)">68</text>
<text x="141.1" y="131.8" transform="rotate(-90 141.1 131.8)">R1</text>
<text x="202.3" y="128">X2</text>
<text x="214" y="135.6">GND</text>
<text x="133.7" y="141.9" transform="rotate(-90 133.7 141.9)">68</text>
<text x="138.5" y="141.9" transform="rotate(-90 138.5 141.9)">R2</text>
<text x="120" y="149.9">D1</text>
<text x="143" y="149">2k2</text>
<text x="143.7" y="144.2">R3</text>
<text x="120" y="155.3">D2</text>
<text x="128.1" y="150.2">3V6</text>
<text x="128.4" y="155.3">3V6</text>
<text x="155.6" y="155.9" transform="rotate(-90 155.6 155.9)">+5V</text>
<text x="167.9" y="152.6" transform="rotate(-90 167.9 152.6)">Supply target</text>
<text x="171.3" y="155.9" transform="rotate(-90 171.3 155.9)">JP1</text>
<text x="180.2" y="153.4" transform="rotate(-90 180.2 153.4)">VCCINT</text>
<text x="159.3" y="170.7">C1</text>
<text x="198.7" y="173.7">*) ATMega48 or ATMega8</text>
<text x="145.9" y="178.7" transform="rotate(-90 145.9 178.7)">X1</text>
<text x="159.3" y="175.7">4u7</text>
<text x="114.8" y="183.8">GND</text>
<text x="155.6" y="183.8">GND</text>
</g>
<g font-size="2.2" fill="#808080">
<text x="86.5" y="59">1</text>
<text x="130" y="59">23</text>
<text x="85" y="64.1">22</text>
<text x="91.9" y="65.2">AGND</text>
<text x="91.9" y="60.1">PC6(/RESET)</text>
<text x="114.1" y="65.2">PC2(ADC2)</text>
<text x="114.1" y="62.7">PC1(ADC1)</text>
<text x="114.1" y="60.1">PC0(ADC0)</text>
<text x="130" y="64.1">25</text>
<text x="130" y="61.6">24</text>
<text x="159.6" y="64.1">1</text>
<text x="185" y="64.1">1</text>
<text x="85" y="69.2">20</text>
<text x="85.3" y="66.6">21</text>
<text x="91.9" y="67.8">AREF</text>
<text x="91.9" y="70.3">AVCC</text>
<text x="109.1" y="70.3">PC4(ADC4/SDA)</text>
<text x="114.1" y="67.8">PC3(ADC3)</text>
<text x="130" y="71.7">28</text>
<text x="130" y="69.2">27</text>
<text x="130" y="66.6">26</text>
<text x="159.2" y="66.6">2</text>
<text x="184.6" y="66.6">2</text>
<text x="86.1" y="76.8">9</text>
<text x="91.9" y="77.9">PB6(XTAL1/TOSC1)</text>
<text x="109.3" y="72.8">PC5(ADC5/SCL)</text>
<text x="85" y="81.9">10</text>
<text x="91.9" y="83">PB7(XTAL2/TOSC2)</text>
<text x="115.3" y="83">PD0(RXD)</text>
<text x="130" y="81.9">2</text>
<text x="86.1" y="89.5">8</text>
<text x="115.2" y="88.1">PD2(INT0)</text>
<text x="115.6" y="85.5">PD1(TXD)</text>
<text x="130" y="89.5">5</text>
<text x="130" y="87">4</text>
<text x="130" y="84.4">3</text>
<text x="86.1" y="94.6">7</text>
<text x="91.9" y="90.6">GND</text>
<text x="91.9" y="95.7">VCC</text>
<text x="112.3" y="93.2">PD4(XCK/T0)</text>
<text x="115.2" y="90.6">PD3(INT1)</text>
<text x="117.4" y="95.7">PD5(T1)</text>
<text x="130" y="94.6">11</text>
<text x="130" y="92">6</text>
<text x="115.1" y="100.8">PD7(AIN1)</text>
<text x="115.1" y="98.2">PD6(AIN0)</text>
<text x="130" y="99.7">13</text>
<text x="130" y="97.1">12</text>
<text x="116.4" y="105.9">PB0(ICP)</text>
<text x="130" y="107.3">15</text>
<text x="130" y="104.7">14</text>
<text x="109.7" y="113.5">PB3(MOSI/OC2)</text>
<text x="110.7" y="110.9">PB2(SS/OC1B)</text>
<text x="114.2" y="108.4">PB1(OC1A)</text>
<text x="130" y="112.4">17</text>
<text x="130" y="109.8">16</text>
<text x="195.7" y="112.4">1</text>
<text x="206.2" y="112.4">2</text>
<text x="114.6" y="116">PB4(MISO)</text>
<text x="115.6" y="118.6">PB5(SCK)</text>
<text x="130" y="117.4">19</text>
<text x="130" y="114.9">18</text>
<text x="195.4" y="114.9">3</text>
<text x="195.4" y="117.4">5</text>
<text x="195.4" y="120">7</text>
<text x="206.2" y="114.9">4</text>
<text x="206.2" y="120">8</text>
<text x="206.2" y="117.4">6</text>
<text x="195.4" y="122.5">9</text>
<text x="206.2" y="122.5">10</text>
<text x="165.4" y="157.3" transform="rotate(-90 165.4 157.3)">2</text>
<text x="167.9" y="157" transform="rotate(-90 167.9 157)">1</text>
<text x="132.4" y="175.9" transform="rotate(-90 132.4 175.9)">4</text>
<text x="134.9" y="175.9" transform="rotate(-90 134.9 175.9)">3</text>
<text x="137.4" y="175.9" transform="rotate(-90 137.4 175.9)">2</text>
<text x="140" y="175.9" transform="rotate(-90 140 175.9)">1</text>
</g>
<text font-size="1.8" fill="#2c2c2c" x="157.5" y="170.7" transform="rotate(-90 157.5 170.7)">+</text>
</svg>
